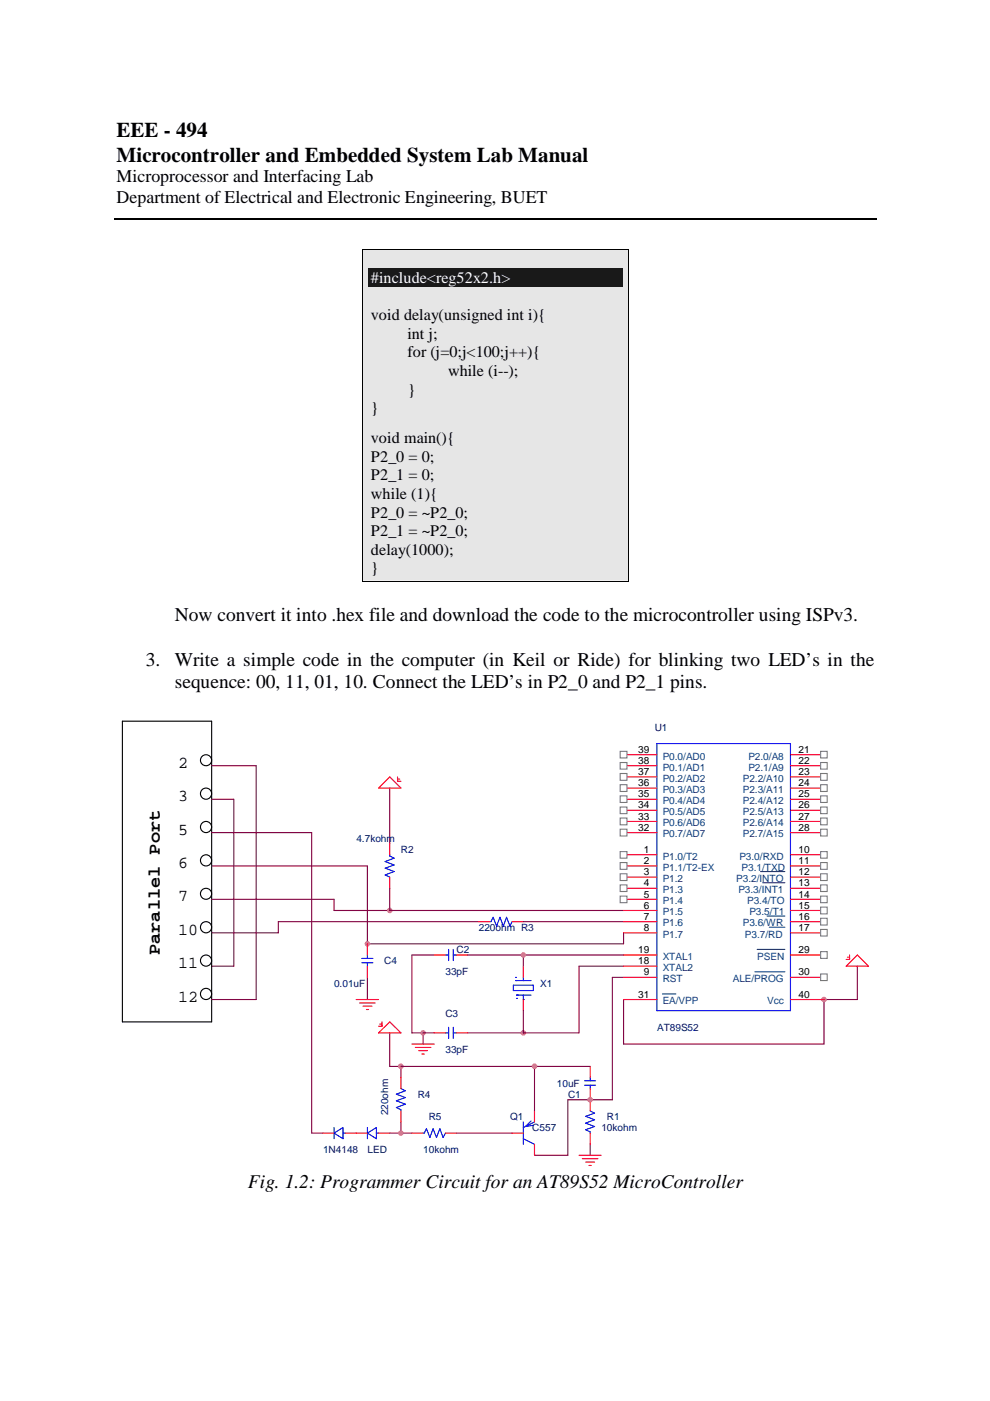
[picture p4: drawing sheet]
<svg xmlns="http://www.w3.org/2000/svg" width="210mm" height="297mm" viewBox="0 0 210 297" stroke-linecap="round" stroke-linejoin="round" font-family="sans-serif">
<path d="M24.2 46.4h161.7" fill="none" stroke="#000" stroke-width=".25"/>
<g fill="#e6e6e6">
<path d="M76.9 53h56.4v70.1h-56.4z"/>
<path d="M78.7 53h52.8v3.9h-52.8z"/>
<path d="M78.7 56.9h52.8v4h-52.8z"/>
</g>
<path d="M78.1 56.9h53.9v4h-53.9z" fill="#191919"/>
<g fill="#e6e6e6">
<path d="M78.7 60.9h52.8v3.9h-52.8z"/>
<path d="M78.7 64.8h52.8v4h-52.8z"/>
<path d="M78.7 68.8h52.8v3.9h-52.8z"/>
<path d="M78.7 72.7h52.8v4h-52.8z"/>
<path d="M78.7 76.7h52.8v3.9h-52.8z"/>
<path d="M78.7 80.6h52.8v4h-52.8z"/>
<path d="M78.7 84.6h52.8v3.9h-52.8z"/>
<path d="M78.7 88.5h52.8v2.4h-52.8z"/>
<path d="M78.7 90.9h52.8v4h-52.8z"/>
<path d="M78.7 94.9h52.8v3.9h-52.8z"/>
<path d="M78.7 98.8h52.8v3.9h-52.8z"/>
<path d="M78.7 102.7h52.8v4h-52.8z"/>
<path d="M78.7 106.7h52.8v4h-52.8z"/>
<path d="M78.7 110.7h52.8v3.9h-52.8z"/>
<path d="M78.7 114.6h52.8v3.9h-52.8z"/>
<path d="M78.7 118.5h52.8v4h-52.8z"/>
</g>
<path d="M76.7 52.8h.2v.2h-.2zM133.3 52.8h.1v.2h-.1zM76.7 123.1h.2v.2h-.2zM133.3 123.1h.1v.2h-.1z" fill="#000"/>
<path d="M76.8 53v70.1M76.9 52.9h56.4M133.3 53v70.1M76.9 123.2h56.4" fill="none" stroke="#000" stroke-width=".21"/>
<path d="M44.9 169.5h4.7v35.4h-4.7M59 195.4h42.5M70.8 193h11.8M87.3 219h2.4M122.8 204.9v14.1" fill="none" stroke="#800040" stroke-width=".24"/>
<g fill="none" stroke="#000" stroke-width=".24">
<path d="M26 152.9h18.9v63.8h-18.9z"/>
<circle cx="43.7" cy="175.3" r="1.19"/>
<circle cx="43.7" cy="196.6" r="1.19"/>
</g>
<circle cx="82.6" cy="193" r=".46" fill="#f0f"/>
<circle cx="82.6" cy="193" r=".46" fill="none" stroke="#f0f" stroke-width=".24"/>
<path d="M99.1 219h11.9M129.8 207.2v26M174.7 211.9v9.5" fill="none" stroke="#800040" stroke-width=".24"/>
<circle cx="111" cy="219" r=".46" fill="#f0f"/>
<circle cx="111" cy="219" r=".46" fill="none" stroke="#f0f" stroke-width=".24"/>
<path d="M44.9 211.9h9.4M82.6 226.1h2.4v2.3" fill="none" stroke="#800040" stroke-width=".24"/>
<path d="M89.7 240.2h.3l.4-.9 .7 1.9 .7-1.9 .7 1.9 .8-1.9 .6 1.9 .5-1" fill="none" stroke="#00f" stroke-width=".24"/>
<path d="M87.3 221.4h4.8M88.1 222.1h3.3M88.8 222.8h1.8M89.5 223.5h.5M87.3 240.2h2.4M94.4 240.2h2.4" fill="none" stroke="#f00" stroke-width=".24"/>
<circle cx="85" cy="226.1" r=".49" fill="#f0f"/>
<circle cx="85" cy="226.1" r=".49" fill="none" stroke="#f0f" stroke-width=".24"/>
<path d="M54.3 162.3v49.6M89.7 219v2.4M113.3 226.1v9.4M125.1 233.2h4.7M125.1 242.6v2.3" fill="none" stroke="#800040" stroke-width=".24"/>
<path d="M124 229.2h2.3M124 230.1h2.3M125.1 228.4v.8M125.1 230.1v.7" fill="none" stroke="#00f" stroke-width=".24"/>
<path d="M125.1 226.1v2.3M125.1 230.8v2.4" fill="none" stroke="#f00" stroke-width=".24"/>
<circle cx="89.7" cy="219" r=".46" fill="#f0f"/>
<circle cx="89.7" cy="219" r=".46" fill="none" stroke="#f0f" stroke-width=".24"/>
<g fill="none" stroke="#800040" stroke-width=".24">
<path d="M44.9 176.5h21.2v63.7M82.6 167.1v11.8M44.9 197.8h14.1M44.9 183.6h33v16.5M70.8 190.7v2.3M82.6 193h49.6M132.2 197.8v2.3M77.9 207.2v4.7M82.6 219v7.1M89.7 219h2.4M92.1 202.5h-4.8v16.5M111 219h11.8"/>
<path d="M129.8 207.2h2.4M132.2 211.9v9.5h42.5M132.2 202.5h-21.2v2.4M181.8 204.9v7M85 226.1h28.3M125.1 233.2h-4.7v11.7h-7.1M96.8 240.2h11.8"/>
</g>
<g fill="none" stroke="#00f" stroke-width=".24">
<path d="M103.9 195.4h.2l.5-.9 .7 1.8 .7-1.8 .7 1.8 .7-1.8 .7 1.8 .5-.9M94.4 219h.7M95.1 217.8v2.4M96.1 217.8v2.4M96.1 219h.7M108.8 208.9h4.3v1.1h-4.3zM109.3 207.2h.1M109.3 207.9h.1M109.3 207.9h3.3M109.5 211h.1M109.5 211.7h.1M109.5 207.9h.1"/>
<path d="M109.5 211h3.1M109.8 211h.1M111 207.9h.1M111 211.9h.1M111 207.2v.7M111 211v.9M70.8 239.1v2.3M77.9 239.1v2.3M111 237.9v4.7M112.6 237.7l-1.2 1.1 1.7-.2M113.3 237.9l-2.3 1.2M125.1 235.5l1 .5-1.9 .7 1.9 .7-1.9 .7 1.9 .7-1.9 .7 .9 .5v.2"/>
<path d="M70.8 240.2l1.9-1.1v2.3zM72.7 240.2h.5M77.9 240.2l1.9-1.1v2.3zM79.8 240.2h.5M111 241.4l2.3 1.2"/>
</g>
<g fill="none" stroke="#f00" stroke-width=".24">
<path d="M101.5 195.4h2.4M108.6 195.4h2.4M75.5 211.9h4.8M76.2 212.6h3.3M77 213.3h1.9M77.7 214h.4M92.1 219h2.3M96.8 219h2.3M111 204.9v2.3M111 211.9v2.4M179.7 202.9h.4M180.1 202.5v.9h-.7"/>
<path d="M181.8 202.5l2.3 2.4h-4.7zM113.3 235.5v2.4M125.1 233.2v2.3M68.5 240.2h2.3M73.2 240.2h4.7M80.3 240.2h2.3M108.6 240.2h2.4M113.3 242.6v2.3M122.8 244.9h4.7M123.4 245.7h3.4M124.2 246.4h1.9M124.9 247.1h.4"/>
<path d="M125.1 240.2v2.4"/>
</g>
<g fill="none" stroke="#000" stroke-width=".24">
<circle cx="43.7" cy="210.7" r="1.19"/>
<circle cx="43.7" cy="203.7" r="1.19"/>
</g>
<circle cx="125.1" cy="233.2" r=".48" fill="#f0f"/>
<circle cx="125.1" cy="233.2" r=".48" fill="none" stroke="#f0f" stroke-width=".24"/>
<path d="M80.3 219l2.3-2.3 2.4 2.3zM80.5 217.1h.5M81 216.7v.9h-.7" fill="none" stroke="#f00" stroke-width=".24"/>
<path d="M59 195.4v2.4M77.9 200.1h54.3M85 237.9v2.3M66.1 240.2h2.4" fill="none" stroke="#800040" stroke-width=".24"/>
<g fill="none" stroke="#000" stroke-width=".24">
<circle cx="43.7" cy="168.3" r="1.19"/>
<circle cx="43.7" cy="161.2" r="1.18"/>
</g>
<circle cx="77.9" cy="200.1" r=".46" fill="#f0f"/>
<circle cx="77.9" cy="200.1" r=".46" fill="none" stroke="#f0f" stroke-width=".24"/>
<path d="M44.9 162.3h9.4M122.8 204.9h9.4M82.6 240.2h4.7" fill="none" stroke="#800040" stroke-width=".24"/>
<path d="M82.6 181.2v.3l1 .4-1.9 .8 1.9 .7-1.9 .7 1.9 .7-1.9 .7 .9 .5M76.7 203.2h2.4M76.7 204.1h2.4M77.9 202.5v.7M77.9 204.1v.8" fill="none" stroke="#00f" stroke-width=".24"/>
<path d="M82.6 178.9v2.3M82.6 164.7l2.4 2.4h-4.7zM84.3 164.7v1h.7M84.3 165.2h.5M82.6 186v2.3M77.9 200.1v2.4M77.9 204.9v2.3" fill="none" stroke="#f00" stroke-width=".24"/>
<circle cx="85" cy="240.2" r=".48" fill="#f0f"/>
<circle cx="85" cy="240.2" r=".48" fill="none" stroke="#f0f" stroke-width=".24"/>
<path d="M44.9 190.7h25.9M174.7 211.9h7.1" fill="none" stroke="#800040" stroke-width=".24"/>
<circle cx="174.7" cy="211.9" r=".48" fill="#f0f"/>
<circle cx="174.7" cy="211.9" r=".48" fill="none" stroke="#f0f" stroke-width=".24"/>
<path d="M113.3 226.1h11.8" fill="none" stroke="#800040" stroke-width=".24"/>
<circle cx="113.3" cy="226.1" r=".48" fill="#f0f"/>
<circle cx="113.3" cy="226.1" r=".48" fill="none" stroke="#f0f" stroke-width=".24"/>
<circle cx="43.7" cy="182.4" r="1.19" fill="none" stroke="#000" stroke-width=".24"/>
<path d="M139.3 157.6h28.3v56.7h-28.3zM94.4 202.5h.7M95.1 201.3v2.4M96.1 201.3v2.4M96.1 202.5h.7" fill="none" stroke="#00f" stroke-width=".24"/>
<g fill="none" stroke="#f00" stroke-width=".24">
<path d="M132.2 160h7.1M132.2 162.3h7.1M132.2 164.7h7.1M132.2 167.1h7.1M132.2 169.5h7.1M132.2 171.8h7.1M132.2 174.2h7.1M132.2 176.5h7.1M167.6 160h7.1M167.6 162.3h7.1M167.6 164.7h7.1M167.6 167.1h7.1"/>
<path d="M167.6 169.5h7.1M167.6 171.8h7.1M167.6 174.2h7.1M167.6 176.5h7.1M132.2 181.2h7.1M132.2 183.6h7.1M132.2 186h7.1M132.2 188.3h7.1M132.2 190.7h7.1M132.2 193h7.1M132.2 195.4h7.1M132.2 197.8h7.1"/>
<path d="M167.6 181.2h7.1M167.6 183.6h7.1M167.6 186h7.1M167.6 188.3h7.1M167.6 190.7h7.1M167.6 193h7.1M167.6 195.4h7.1M167.6 197.8h7.1M92.1 202.5h2.3M96.8 202.5h2.3M132.2 202.5h7.1M132.2 207.2h7.1"/>
<path d="M132.2 204.9h7.1M132.2 211.9h7.1M167.6 202.5h7.1M167.6 207.2h7.1M167.6 211.9h7.1"/>
</g>
<path d="M111 195.4h21.2" fill="none" stroke="#800040" stroke-width=".24"/>
<path d="M161.2 184.8h5.2M161.7 187.2h4.7M162.6 194.2h3.8M163.1 196.6h3.3M140.5 210.7h2.8M160.1 206h6.3M160.5 201.3h5.9" fill="none" stroke="#004080" stroke-width=".24"/>
<path d="M174 201.8h1.4v1.4h-1.4z" fill-rule="evenodd" fill="#fff"/>
<path d="M174 201.8h1.4v1.4h-1.4z" fill="none" stroke="#808080" stroke-width=".24"/>
<path d="M174 206.5h1.4v1.4h-1.4z" fill-rule="evenodd" fill="#fff"/>
<path d="M174 206.5h1.4v1.4h-1.4z" fill="none" stroke="#808080" stroke-width=".24"/>
<path d="M131.5 180.6h1.4v1.3h-1.4z" fill-rule="evenodd" fill="#fff"/>
<path d="M131.5 180.6h1.4v1.3h-1.4z" fill="none" stroke="#808080" stroke-width=".24"/>
<path d="M131.5 182.9h1.4v1.4h-1.4z" fill-rule="evenodd" fill="#fff"/>
<path d="M131.5 182.9h1.4v1.4h-1.4z" fill="none" stroke="#808080" stroke-width=".24"/>
<path d="M131.5 185.3h1.4v1.4h-1.4z" fill-rule="evenodd" fill="#fff"/>
<path d="M131.5 185.3h1.4v1.4h-1.4z" fill="none" stroke="#808080" stroke-width=".24"/>
<path d="M131.5 187.6h1.4v1.4h-1.4z" fill-rule="evenodd" fill="#fff"/>
<path d="M131.5 187.6h1.4v1.4h-1.4z" fill="none" stroke="#808080" stroke-width=".24"/>
<path d="M131.5 190h1.4v1.4h-1.4z" fill-rule="evenodd" fill="#fff"/>
<path d="M131.5 190h1.4v1.4h-1.4z" fill="none" stroke="#808080" stroke-width=".24"/>
<path d="M174 159.3h1.4v1.4h-1.4z" fill-rule="evenodd" fill="#fff"/>
<path d="M174 159.3h1.4v1.4h-1.4z" fill="none" stroke="#808080" stroke-width=".24"/>
<path d="M174 161.7h1.4v1.4h-1.4z" fill-rule="evenodd" fill="#fff"/>
<path d="M174 161.7h1.4v1.4h-1.4z" fill="none" stroke="#808080" stroke-width=".24"/>
<path d="M174 164h1.4v1.4h-1.4z" fill-rule="evenodd" fill="#fff"/>
<path d="M174 164h1.4v1.4h-1.4z" fill="none" stroke="#808080" stroke-width=".24"/>
<path d="M174 166.4h1.4v1.4h-1.4z" fill-rule="evenodd" fill="#fff"/>
<path d="M174 166.4h1.4v1.4h-1.4z" fill="none" stroke="#808080" stroke-width=".24"/>
<path d="M174 168.7h1.4v1.4h-1.4z" fill-rule="evenodd" fill="#fff"/>
<path d="M174 168.7h1.4v1.4h-1.4z" fill="none" stroke="#808080" stroke-width=".24"/>
<path d="M174 171.1h1.4v1.4h-1.4z" fill-rule="evenodd" fill="#fff"/>
<path d="M174 171.1h1.4v1.4h-1.4z" fill="none" stroke="#808080" stroke-width=".24"/>
<path d="M174 173.4h1.4v1.5h-1.4z" fill-rule="evenodd" fill="#fff"/>
<path d="M174 173.4h1.4v1.5h-1.4z" fill="none" stroke="#808080" stroke-width=".24"/>
<path d="M174 175.8h1.4v1.4h-1.4z" fill-rule="evenodd" fill="#fff"/>
<path d="M174 175.8h1.4v1.4h-1.4z" fill="none" stroke="#808080" stroke-width=".24"/>
<path d="M174 180.6h1.4v1.3h-1.4z" fill-rule="evenodd" fill="#fff"/>
<path d="M174 180.6h1.4v1.3h-1.4z" fill="none" stroke="#808080" stroke-width=".24"/>
<path d="M174 182.9h1.4v1.4h-1.4z" fill-rule="evenodd" fill="#fff"/>
<path d="M174 182.9h1.4v1.4h-1.4z" fill="none" stroke="#808080" stroke-width=".24"/>
<path d="M174 185.3h1.4v1.4h-1.4z" fill-rule="evenodd" fill="#fff"/>
<path d="M174 185.3h1.4v1.4h-1.4z" fill="none" stroke="#808080" stroke-width=".24"/>
<path d="M174 187.6h1.4v1.4h-1.4z" fill-rule="evenodd" fill="#fff"/>
<path d="M174 187.6h1.4v1.4h-1.4z" fill="none" stroke="#808080" stroke-width=".24"/>
<path d="M174 190h1.4v1.4h-1.4z" fill-rule="evenodd" fill="#fff"/>
<path d="M174 190h1.4v1.4h-1.4z" fill="none" stroke="#808080" stroke-width=".24"/>
<path d="M174 192.3h1.4v1.5h-1.4z" fill-rule="evenodd" fill="#fff"/>
<path d="M174 192.3h1.4v1.5h-1.4z" fill="none" stroke="#808080" stroke-width=".24"/>
<path d="M174 194.7h1.4v1.4h-1.4z" fill-rule="evenodd" fill="#fff"/>
<path d="M174 194.7h1.4v1.4h-1.4z" fill="none" stroke="#808080" stroke-width=".24"/>
<path d="M174 197.1h1.4v1.4h-1.4z" fill-rule="evenodd" fill="#fff"/>
<path d="M174 197.1h1.4v1.4h-1.4z" fill="none" stroke="#808080" stroke-width=".24"/>
<path d="M131.5 159.3h1.4v1.4h-1.4z" fill-rule="evenodd" fill="#fff"/>
<path d="M131.5 159.3h1.4v1.4h-1.4z" fill="none" stroke="#808080" stroke-width=".24"/>
<path d="M131.5 161.7h1.4v1.4h-1.4z" fill-rule="evenodd" fill="#fff"/>
<path d="M131.5 161.7h1.4v1.4h-1.4z" fill="none" stroke="#808080" stroke-width=".24"/>
<path d="M131.5 164h1.4v1.4h-1.4z" fill-rule="evenodd" fill="#fff"/>
<path d="M131.5 164h1.4v1.4h-1.4z" fill="none" stroke="#808080" stroke-width=".24"/>
<path d="M131.5 166.4h1.4v1.4h-1.4z" fill-rule="evenodd" fill="#fff"/>
<path d="M131.5 166.4h1.4v1.4h-1.4z" fill="none" stroke="#808080" stroke-width=".24"/>
<path d="M131.5 168.7h1.4v1.4h-1.4z" fill-rule="evenodd" fill="#fff"/>
<path d="M131.5 168.7h1.4v1.4h-1.4z" fill="none" stroke="#808080" stroke-width=".24"/>
<path d="M131.5 171.1h1.4v1.4h-1.4z" fill-rule="evenodd" fill="#fff"/>
<path d="M131.5 171.1h1.4v1.4h-1.4z" fill="none" stroke="#808080" stroke-width=".24"/>
<path d="M131.5 173.4h1.4v1.5h-1.4z" fill-rule="evenodd" fill="#fff"/>
<path d="M131.5 173.4h1.4v1.5h-1.4z" fill="none" stroke="#808080" stroke-width=".24"/>
<path d="M131.5 175.8h1.4v1.4h-1.4z" fill-rule="evenodd" fill="#fff"/>
<path d="M131.5 175.8h1.4v1.4h-1.4z" fill="none" stroke="#808080" stroke-width=".24"/>
<path d="M99.1 202.5h11.9M111 214.3v4.7" fill="none" stroke="#800040" stroke-width=".24"/>
<circle cx="43.7" cy="189.5" r="1.18" fill="none" stroke="#000" stroke-width=".24"/>
<circle cx="111" cy="202.5" r=".46" fill="#f0f"/>
<circle cx="111" cy="202.5" r=".46" fill="none" stroke="#f0f" stroke-width=".24"/>
<path d="M82.6 188.3v4.7" fill="none" stroke="#800040" stroke-width=".24"/>
<path d="M85 230.8l.9 .5-1.9 .7 1.9 .7-1.9 .7 1.9 .7-1.9 .7 1 .5v.2" fill="none" stroke="#00f" stroke-width=".24"/>
<path d="M85 228.4v2.4M85 235.5v2.4" fill="none" stroke="#f00" stroke-width=".24"/>
<g font-size="4.4">
<text x="24.7" y="29.1">EEE - 494</text>
<text x="24.7" y="34.3">Microcontroller and Embedded System Lab Manual</text>
</g>
<g font-size="4.1">
<text x="37.1" y="131.7">Now convert it into .hex file and download the code to the microcontroller using ISPv3.</text>
<text x="30.9" y="141.2">3.</text>
<text x="37.1" y="141.2">Write a simple code in the computer (in Keil or Ride) for blinking two LED’s in the</text>
<text x="37.1" y="146">sequence: 00, 11, 01, 10. Connect the LED’s in P2_0 and P2_1 pins.</text>
<text x="52.6" y="252">Fig. 1.2: Programmer Circuit for an AT89S52 MicroController</text>
</g>
<g font-size="3.8">
<text x="24.7" y="38.6">Microprocessor and Interfacing Lab</text>
<text x="24.7" y="43">Department of Electrical and Electronic Engineering, BUET</text>
<text x="33.9" y="202.5" transform="rotate(-90 33.9 202.5)">Parallel Port</text>
</g>
<g font-size="3.5">
<text x="37.8" y="162.8">2</text>
<text x="37.8" y="169.9">3</text>
<text x="37.8" y="177">5</text>
<text x="37.8" y="184.1">6</text>
<text x="37.8" y="191.1">7</text>
<text x="37.8" y="198.2">10</text>
<text x="37.8" y="205.3">11</text>
<text x="37.8" y="212.4">12</text>
</g>
<text font-size="3.4" fill="#fff" x="78.7" y="60">#include&lt;reg52x2.h&gt;</text>
<g font-size="3.4">
<text x="78.7" y="67.9">void delay(unsigned int i){</text>
<text x="86.4" y="71.8">int j;</text>
<text x="86.4" y="75.8">for (j=0;j&lt;100;j++){</text>
<text x="86.4" y="83.7">}</text>
<text x="95" y="79.8">while (i--);</text>
<text x="78.7" y="87.6">}</text>
<text x="78.7" y="93.9">void main(){</text>
<text x="78.7" y="97.9">P2_0 = 0;</text>
<text x="78.7" y="101.9">P2_1 = 0;</text>
<text x="78.7" y="105.8">while (1){</text>
<text x="78.7" y="109.7">P2_0 = ~P2_0;</text>
<text x="78.7" y="113.7">P2_1 = ~P2_0;</text>
<text x="78.7" y="117.6">delay(1000);</text>
<text x="78.7" y="121.6">}</text>
</g>
<g font-size="2.1" fill="#000080">
<text x="138.8" y="154.9">U1</text>
<text x="75.6" y="178.5">4.7kohm</text>
<text x="85" y="180.8">R2</text>
<text x="101.5" y="197.4">220ohm R3</text>
<text x="96.8" y="202.1">C2</text>
<text x="70.8" y="209.2">0.01uF</text>
<text x="81.4" y="204.5">C4</text>
<text x="94.4" y="206.8">33pF</text>
<text x="114.5" y="209.2">X1</text>
<text x="94.4" y="215.6">C3</text>
<text x="139.3" y="218.6">AT89S52</text>
<text x="94.4" y="223.4">33pF</text>
<text x="88.6" y="232.8">R4</text>
<text x="118.1" y="230.4">10uF</text>
<text x="120.4" y="232.8">C1</text>
<text x="82.3" y="236.5" transform="rotate(-90 82.3 236.5)">220ohm</text>
<text x="90.9" y="237.5">R5</text>
<text x="108.2" y="237.5">Q1</text>
<text x="112.9" y="239.9">C557</text>
<text x="127.5" y="239.9">10kohm</text>
<text x="128.7" y="237.5">R1</text>
<text x="68.5" y="244.6">1N4148</text>
<text x="77.9" y="244.6">LED</text>
<text x="89.7" y="244.6">10kohm</text>
</g>
<g font-size="2.1">
<text x="135.3" y="159.6">39</text>
<text x="135.3" y="162">38</text>
<text x="169.3" y="159.6">21</text>
<text x="169.3" y="162">22</text>
<text x="135.3" y="164.3">37</text>
<text x="135.3" y="166.7">36</text>
<text x="169.3" y="164.3">23</text>
<text x="169.3" y="166.7">24</text>
<text x="135.3" y="169">35</text>
<text x="135.3" y="171.4">34</text>
<text x="135.3" y="173.8">33</text>
<text x="169.3" y="169">25</text>
<text x="169.3" y="171.4">26</text>
<text x="169.3" y="173.8">27</text>
<text x="135.3" y="176.1">32</text>
<text x="169.3" y="176.1">28</text>
<text x="136.5" y="180.8">1</text>
<text x="136.5" y="183.2">2</text>
<text x="136.5" y="185.6">3</text>
<text x="169.3" y="180.8">10</text>
<text x="169.3" y="183.2">11</text>
<text x="169.3" y="185.6">12</text>
<text x="136.5" y="187.9">4</text>
<text x="136.5" y="190.3">5</text>
<text x="169.3" y="187.9">13</text>
<text x="169.3" y="190.3">14</text>
<text x="136.5" y="192.7">6</text>
<text x="136.5" y="195">7</text>
<text x="136.5" y="197.4">8</text>
<text x="169.3" y="192.7">15</text>
<text x="169.3" y="195">16</text>
<text x="169.3" y="197.4">17</text>
<text x="135.3" y="202.1">19</text>
<text x="169.3" y="202.1">29</text>
<text x="135.3" y="204.5">18</text>
<text x="136.5" y="206.8">9</text>
<text x="169.3" y="206.8">30</text>
<text x="135.3" y="211.5">31</text>
<text x="169.3" y="211.5">40</text>
</g>
<g font-size="2.1" fill="#004080">
<text x="140.5" y="161">P0.0/AD0</text>
<text x="158.7" y="161">P2.0/A8</text>
<text x="140.5" y="163.4">P0.1/AD1</text>
<text x="140.5" y="165.7">P0.2/AD2</text>
<text x="157.5" y="165.7">P2.2/A10</text>
<text x="158.7" y="163.4">P2.1/A9</text>
<text x="140.5" y="168.1">P0.3/AD3</text>
<text x="140.5" y="170.5">P0.4/AD4</text>
<text x="140.5" y="172.8">P0.5/AD5</text>
<text x="157.5" y="168.1">P2.3/A11</text>
<text x="157.5" y="170.5">P2.4/A12</text>
<text x="157.5" y="172.8">P2.5/A13</text>
<text x="140.5" y="175.2">P0.6/AD6</text>
<text x="140.5" y="177.5">P0.7/AD7</text>
<text x="157.5" y="175.2">P2.6/A14</text>
<text x="157.5" y="177.5">P2.7/A15</text>
<text x="140.5" y="182.3">P1.0/T2</text>
<text x="140.5" y="184.6">P1.1/T2-EX</text>
<text x="156.8" y="182.3">P3.0/RXD</text>
<text x="157.2" y="184.6">P3.1/TXD</text>
<text x="140.5" y="187">P1.2</text>
<text x="140.5" y="189.4">P1.3</text>
<text x="140.5" y="191.7">P1.4</text>
<text x="156.1" y="187">P3.2/INTO</text>
<text x="156.5" y="189.4">P3.3/INT1</text>
<text x="158.4" y="191.7">P3.4/TO</text>
<text x="140.5" y="194.1">P1.5</text>
<text x="140.5" y="196.4">P1.6</text>
<text x="157.5" y="196.4">P3.6/WR</text>
<text x="158.9" y="194.1">P3.5/T1</text>
<text x="140.5" y="203.5">XTAL1</text>
<text x="140.5" y="198.8">P1.7</text>
<text x="157.9" y="198.8">P3.7/RD</text>
<text x="160.6" y="203.5">PSEN</text>
<text x="140.5" y="208.2">RST</text>
<text x="140.5" y="205.9">XTAL2</text>
<text x="155.4" y="208.2">ALE/PROG</text>
<text x="140.5" y="212.9">EA/VPP</text>
<text x="162.7" y="212.9">Vcc</text>
</g>
</svg>
